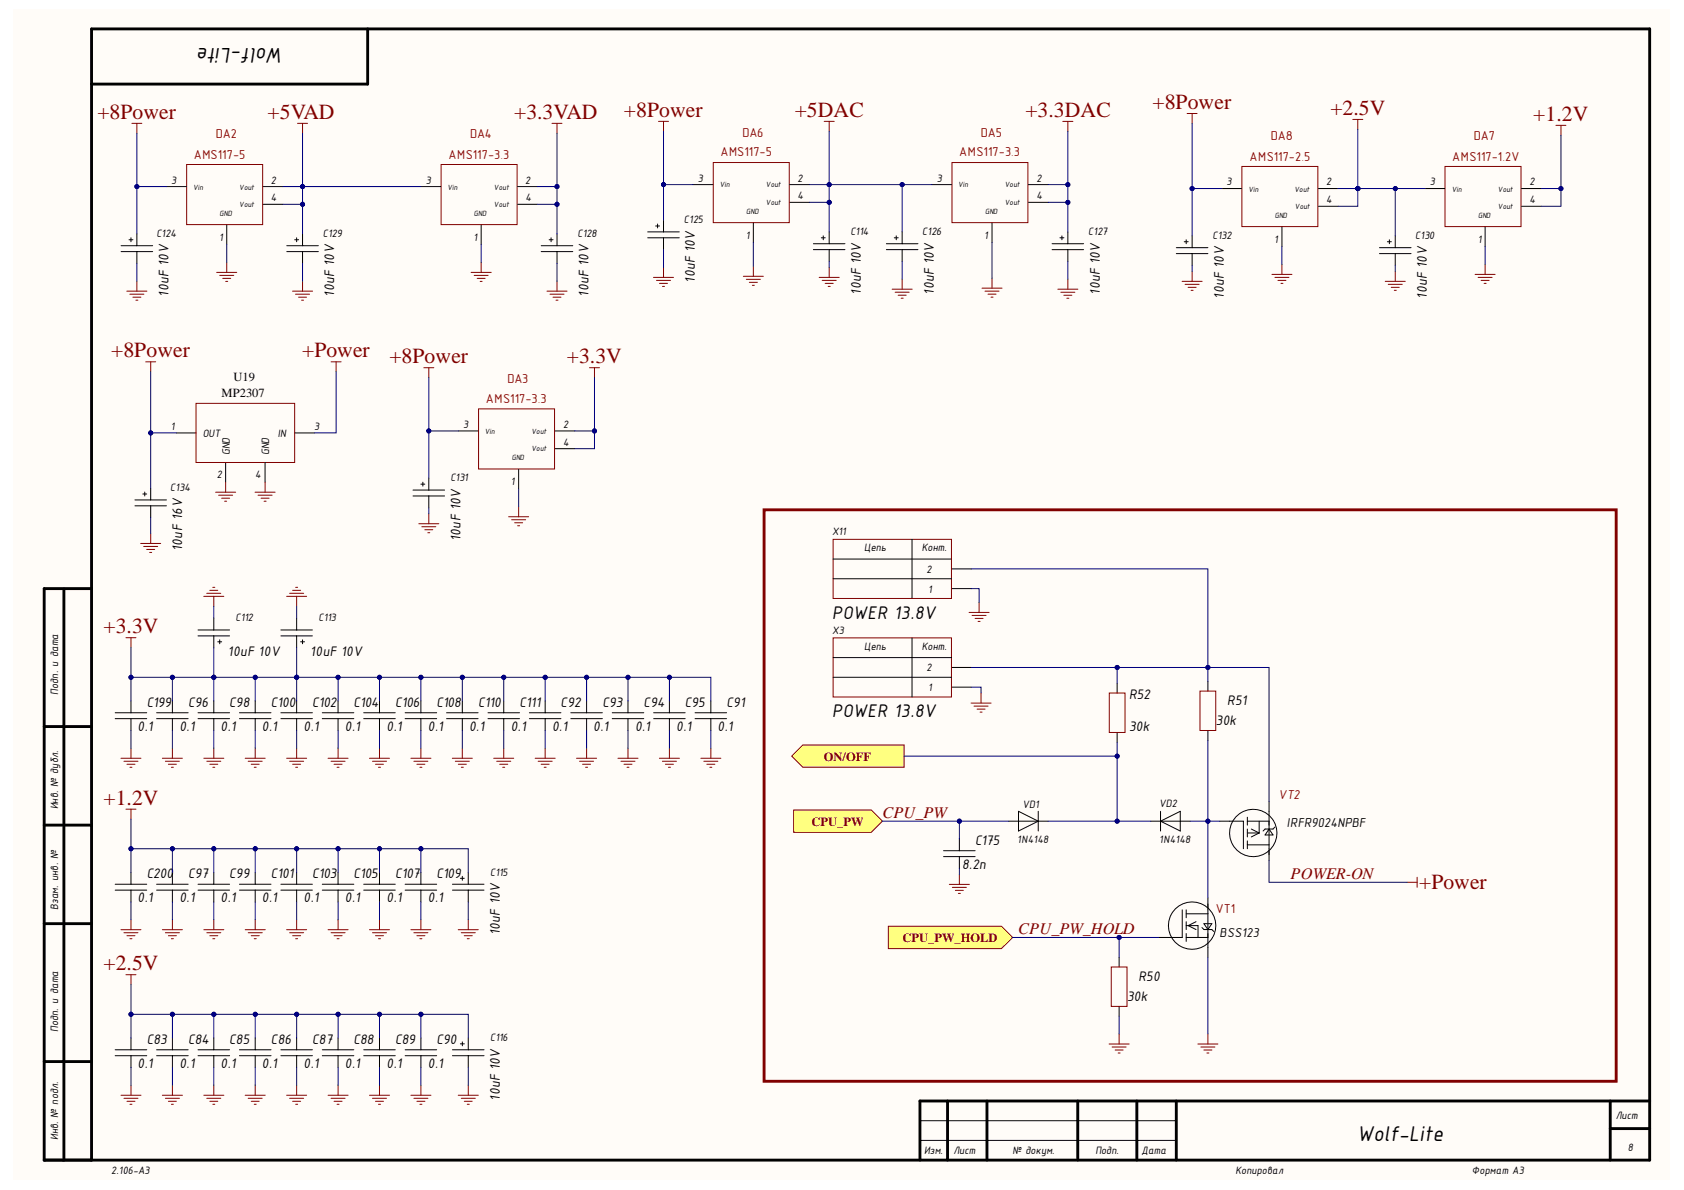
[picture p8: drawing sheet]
<svg xmlns="http://www.w3.org/2000/svg" width="297mm" height="210mm" viewBox="0 0 297 210" stroke-linecap="round" stroke-linejoin="round" font-family="sans-serif">
<g fill="#fffcf8">
<path d="M2.2 1.6h292.3v206.5h-292.3z" fill-rule="evenodd"/>
<path d="M2.2 1.6h292.3v206.5h-292.3z" fill-rule="evenodd"/>
</g>
<g fill="none" stroke="#000" stroke-width=".51">
<path d="M64.8 5.1v9.7h-48.7M7.8 103.8v100.8h283.2v-199.5h-274.9v199.5M7.8 103.8h8.3M11.3 103.8v100.8M7.8 128.2h8.3M7.8 145.5h8.3M7.8 162.9h8.3M7.8 187.3h8.3M167.1 194.2v10.4M174.1 194.2v10.4M190.1 194.2v10.4M200.5 194.2v10.4"/>
<path d="M207.5 194.2v10.4M284 194.2v10.4M284 199.1h7M291 194.2h-128.7v10.4"/>
</g>
<g fill="none" stroke="#000" stroke-width=".18">
<path d="M29.4 32.9h3.5M40 39.7v3.4M46.4 32.9h3.5M46.4 36h3.5M74.3 32.9h3.4M84.9 39.7v3.4M91.3 32.9h3.5M91.3 36h3.5M115.6 39.9h.7M116 39.5v.7M117 38.8v2.1M122.3 32.6h3.5"/>
<path d="M132.9 39.3v3.5M139.3 32.6h3.5M139.3 35.7h3.5M164.4 32.6h3.5M175 39.3v3.5M181.4 32.6h3.5M181.4 35.7h3.5M215.5 33.3h3.5M232.5 33.3h3.5M232.6 36.4h3.4M251.4 33.3h3.4M268.4 33.3h3.5"/>
<path d="M268.4 36.4h3.5M21.4 43.3h5.5M21.4 44.4h5.5M22.8 42.3h.6M23.1 41.9v.7M24.1 41.3v2M24.1 44.4v2.1M50.6 43.3h5.6M50.6 44.4h5.6M52 42.3h.7M52.3 41.9v.7M53.4 41.3v2"/>
<path d="M53.4 44.4v2.1M95.5 43.3h5.5M95.5 44.4h5.5M96.9 42.3h.7M97.2 41.9v.7M98.2 41.3v2M98.2 44.4v2.1M114.2 41.9h5.6M114.2 40.9h5.6M117 41.9v2.1M143.5 43h5.5M143.5 44h5.5"/>
<path d="M144.9 41.9h.7M145.2 41.6v.7M146.3 40.9v2.1M146.3 44v2.1M156.3 43h5.6M156.3 44h5.6M157.7 41.9h.7M158.1 41.6v.7M159.1 40.9v2.1M159.1 44v2.1M185.6 43h5.5M185.6 44h5.5"/>
<path d="M187 41.9h.7M187.3 41.6v.7M188.4 40.9v2.1M188.4 44v2.1M207.5 43.7h5.6M207.5 44.7h5.6M208.9 42.6h.7M209.2 42.3v.7M210.3 41.6v2.1M210.3 44.7v2.1M226.1 40v3.5M243.3 43.7h5.6"/>
<path d="M243.3 44.7h5.6M244.7 42.6h.7M245.1 42.3v.7M246.1 41.6v2.1M246.1 44.7v2.1M262 40v3.5M80.9 76h3.5M97.9 76h3.5M97.9 79.1h3.5M72.8 86.4h5.6M72.8 87.5h5.6M74.2 85.4h.7"/>
<path d="M74.6 85.1v.6M75.6 84.4v2M75.6 87.5v2.1M91.5 82.8v3.5M34.9 112.2h5.6M34.9 111.1h5.6M37.7 109v2.1M37.7 112.2v2.1M38.4 113.2h.7M38.8 112.9v.7M49.5 112.2h5.6M49.5 111.1h5.6"/>
<path d="M52.3 109v2.1M52.3 112.2v2.1M53 113.2h.7M53.4 112.9v.7M20.3 125.7h5.6M20.3 126.8h5.6M23.1 123.6v2.1M23.1 126.8v2.1M27.6 125.7h5.6M27.6 126.8h5.6M30.4 123.6v2.1M30.4 126.8v2.1"/>
<path d="M34.9 125.7h5.6M34.9 126.8h5.6M37.7 123.6v2.1M37.7 126.8v2.1M42.2 125.7h5.6M42.2 126.8h5.6M45 123.6v2.1M45 126.8v2.1M49.5 125.7h5.6M49.5 126.8h5.6M52.3 123.6v2.1M52.3 126.8v2.1"/>
<path d="M56.8 125.7h5.6M56.8 126.8h5.6M59.6 123.6v2.1M59.6 126.8v2.1M64.2 125.7h5.5M64.2 126.8h5.5M66.9 123.6v2.1M66.9 126.8v2.1M71.5 125.7h5.5M71.5 126.8h5.5M74.2 123.6v2.1M74.2 126.8v2.1"/>
<path d="M78.8 125.7h5.5M78.8 126.8h5.5M81.5 123.6v2.1M81.5 126.8v2.1M86.1 125.7h5.5M86.1 126.8h5.5M88.9 123.6v2.1M88.9 126.8v2.1M93.4 125.7h5.5M93.4 126.8h5.5M96.2 123.6v2.1M96.2 126.8v2.1"/>
<path d="M100.7 125.7h5.5M100.7 126.8h5.5M103.5 123.6v2.1M103.5 126.8v2.1M108 125.7h5.6M108 126.8h5.6M110.8 123.6v2.1M110.8 126.8v2.1M115.3 125.7h5.6M115.3 126.8h5.6M118.1 123.6v2.1M118.1 126.8v2.1"/>
<path d="M122.6 125.7h5.6M122.6 126.8h5.6M125.4 123.6v2.1M125.4 126.8v2.1M20.3 156h5.6M20.3 157h5.6M23.1 153.9v2.1M23.1 157v2.1M27.6 156h5.6M27.6 157h5.6M30.4 153.9v2.1M30.4 157v2.1"/>
<path d="M34.9 156h5.6M34.9 157h5.6M37.7 153.9v2.1M37.7 157v2.1M42.2 156h5.6M42.2 157h5.6M45 153.9v2.1M45 157v2.1M49.5 156h5.6M49.5 157h5.6M52.3 153.9v2.1M52.3 157v2.1"/>
<path d="M56.8 156h5.6M56.8 157h5.6M59.6 153.9v2.1M59.6 157v2.1M64.2 156h5.5M64.2 157h5.5M66.9 153.9v2.1M66.9 157v2.1M71.5 156h5.5M71.5 157h5.5M74.2 153.9v2.1M74.2 157v2.1"/>
<path d="M79.8 156h5.6M79.8 157h5.6M81.2 154.9h.7M81.5 154.6v.7M82.6 153.9v2.1M82.6 157v2.1M213.1 158.4v10.4M215.1 144.8h4.2v4.9M220 144.8h3.8M220 144.2v1.3M220 146.2v1.4M220 148.3v1.4"/>
<path d="M220 149h3.8M220 146.9h2.1M220.7 146.2l1.4 .7M222.1 146.9l-1.4 .7M222.1 144.8v2.1M223.8 141.4v10.4M223.8 146.2l.7 1.1h-1.4zM224.7 144.9a4.2 4.2 0 0 0-7.1-.3 4.2 4.2 0 0 0 2.8 6.5 4.2 4.2 0 0 0 4.7-5.4l-.4-.7M224.9 145.9l-.4 .3h-1.4l-.3 .4M208.5 160.5v4.9h-4.1M209.2 160.5v1.4M209.2 162.6v1.4"/>
<path d="M209.2 164.7v1.4M209.2 165.4h3.9M209.2 161.2h3.9M209.2 163.3h2.1v2.1M211 162.6l-1.4 .7 1.4 .7M212 163.6l.4 .4h1.4l.3 .3M212.4 162.9h1.4l-.7 1.1zM214 165.2a4.2 4.2 0 0 0-3.5-6.1 4.2 4.2 0 0 0-4.1 5.8 4.2 4.2 0 0 0 7 1.1l.5-.7M20.3 185.2h5.6M20.3 186.2h5.6M23.1 183.1v2.1M23.1 186.2v2.1"/>
<path d="M27.6 185.2h5.6M27.6 186.2h5.6M30.4 183.1v2.1M30.4 186.2v2.1M34.9 185.2h5.6M34.9 186.2h5.6M37.7 183.1v2.1M37.7 186.2v2.1M42.2 185.2h5.6M42.2 186.2h5.6M45 183.1v2.1M45 186.2v2.1"/>
<path d="M49.5 185.2h5.6M49.5 186.2h5.6M52.3 183.1v2.1M52.3 186.2v2.1M56.8 185.2h5.6M56.8 186.2h5.6M59.6 183.1v2.1M59.6 186.2v2.1M64.2 185.2h5.5M64.2 186.2h5.5M66.9 183.1v2.1M66.9 186.2v2.1"/>
<path d="M71.5 185.2h5.5M71.5 186.2h5.5M74.2 183.1v2.1M74.2 186.2v2.1M79.8 185.2h5.6M79.8 186.2h5.6M81.2 184.1h.7M81.6 183.8v.7M82.6 183.1v2.1M82.6 186.2v2.1M162.3 197.7h45.2M162.3 201.2h45.2"/>
</g>
<g fill="none" stroke="#800000" stroke-width=".18">
<path d="M23.3 21.8h1.7M24.1 21.8v1.7M32.9 29h13.4v10.6h-13.4zM52.5 21.8h1.8M53.4 21.8v1.7M77.8 29h13.4v10.6h-13.4zM97.4 21.8h1.7M98.2 21.8v1.7M116.2 21.4h1.7M117 21.4v1.8M125.8 28.7h13.4v10.6h-13.4zM145.4 21.4h1.7"/>
<path d="M146.3 21.4v1.8M167.9 28.7h13.4v10.6h-13.4zM187.5 21.4h1.7M188.4 21.4v1.8M209.4 20h1.8M210.3 20v1.8M219.1 29.4h13.4v10.6h-13.4zM238.6 21.1h1.8M239.5 21.1v1.7M254.9 29.4h13.4v10.6h-13.4zM274.4 22.1h1.8M275.3 22.1v1.8"/>
<path d="M22.4 51.4h3.5M22.9 51.9h2.5M23.4 52.4h1.5M24 52.9h.3M24.1 49.6v1.8M38.2 48h3.6M38.8 48.6h2.4M39.3 49.1h1.4M39.8 49.6h.4M40 46.3v1.7M51.6 51.4h3.5M52.1 51.9h2.5"/>
<path d="M52.7 52.4h1.4M53.2 52.9h.3M53.4 49.6v1.8M83.1 48h3.5M83.6 48.6h2.5M84.2 49.1h1.4M84.7 49.6h.3M84.9 46.3v1.7M96.5 51.4h3.5M97 51.9h2.5M97.5 52.4h1.5M98.1 52.9h.3"/>
<path d="M98.2 49.6v1.8M115.3 48.9h3.5M115.8 49.5h2.5M116.3 50h1.4M116.9 50.5h.3M117 47.2v1.7M131.1 48.7h3.5M131.6 49.3h2.5M132.2 49.8h1.4M132.7 50.3h.4M132.9 47v1.7M144.5 48.9h3.5"/>
<path d="M145 49.5h2.5M145.6 50h1.4M146.1 50.5h.3M146.3 47.2v1.7M157.4 51h3.5M157.9 51.5h2.5M158.4 52.1h1.4M159 52.6h.3M159.1 49.2v1.8M173.2 50.8h3.5M173.7 51.4h2.5M174.3 51.9h1.4"/>
<path d="M174.8 52.4h.4M175 49.1v1.7M186.6 51h3.5M187.1 51.5h2.5M187.6 52.1h1.5M188.2 52.6h.3M188.4 49.2v1.8M208.5 49.6h3.5M209 50.2h2.5M209.6 50.7h1.4M210.1 51.2h.3M210.3 47.9v1.7"/>
<path d="M224.4 48.4h3.5M224.9 48.9h2.5M225.4 49.5h1.4M226 50h.3M226.1 46.6v1.8M244.3 49.6h3.6M244.9 50.2h2.4M245.4 50.7h1.4M245.9 51.2h.4M246.1 47.9v1.7M260.2 48.4h3.5M260.7 48.9h2.5"/>
<path d="M261.2 49.5h1.5M261.8 50h.3M262 46.6v1.8M74.7 64.9h1.8M75.6 64.9v1.7M84.4 72.1h13.4v10.6h-13.4zM104 64.9h1.7M104.9 64.9v1.7M73.9 92.4h3.5M74.4 92.9h2.5M74.9 93.4h1.4M75.5 94h.3"/>
<path d="M75.6 90.6v1.8M89.7 91.2h3.5M90.2 91.7h2.5M90.8 92.2h1.4M91.3 92.7h.4M91.5 89.4v1.8M22.2 112.5h1.8M23.1 112.5v1.8M35.9 105.2h3.6M36.5 104.7h2.4M37 104.1h1.4M37.5 103.6h.4"/>
<path d="M37.7 105.2v1.8M50.6 105.2h3.5M51.1 104.7h2.5M51.6 104.1h1.4M52.1 103.6h.4M52.3 105.2v1.8M21.3 133.7h3.6M21.9 134.3h2.4M22.4 134.8h1.4M22.9 135.3h.4M23.1 132v1.7M28.6 133.7h3.6"/>
<path d="M29.2 134.3h2.4M29.7 134.8h1.4M30.2 135.3h.4M30.4 132v1.7M35.9 133.7h3.6M36.5 134.3h2.4M37 134.8h1.4M37.5 135.3h.4M37.7 132v1.7M43.3 133.7h3.5M43.8 134.3h2.5M44.3 134.8h1.4"/>
<path d="M44.8 135.3h.4M45 132v1.7M50.6 133.7h3.5M51.1 134.3h2.5M51.6 134.8h1.4M52.1 135.3h.4M52.3 132v1.7M57.9 133.7h3.5M58.4 134.3h2.5M58.9 134.8h1.4M59.5 135.3h.3M59.6 132v1.7"/>
<path d="M65.2 133.7h3.5M65.7 134.3h2.5M66.2 134.8h1.4M66.8 135.3h.3M66.9 132v1.7M72.5 133.7h3.5M73 134.3h2.5M73.5 134.8h1.4M74.1 135.3h.3M74.2 132v1.7M79.8 133.7h3.5M80.3 134.3h2.5"/>
<path d="M80.8 134.8h1.5M81.4 135.3h.3M81.5 132v1.7M87.1 133.7h3.5M87.6 134.3h2.5M88.1 134.8h1.5M88.7 135.3h.3M88.9 132v1.7M94.4 133.7h3.5M94.9 134.3h2.5M95.5 134.8h1.4M96 135.3h.3"/>
<path d="M96.2 132v1.7M101.7 133.7h3.5M102.2 134.3h2.5M102.8 134.8h1.4M103.3 135.3h.3M103.5 132v1.7M109 133.7h3.5M109.5 134.3h2.5M110.1 134.8h1.4M110.6 135.3h.4M110.8 132v1.7M116.3 133.7h3.5"/>
<path d="M116.8 134.3h2.5M117.4 134.8h1.4M117.9 135.3h.4M118.1 132v1.7M123.6 133.7h3.6M124.1 134.3h2.5M124.7 134.8h1.4M125.2 135.3h.4M125.4 132v1.7M22.2 142.7h1.8M23.1 142.7v1.8M21.3 164h3.6"/>
<path d="M21.9 164.5h2.4M22.2 171.9h1.8M22.4 165.1h1.4M22.9 165.6h.4M23.1 162.2v1.8M23.1 171.9v1.8M28.6 164h3.6M29.2 164.5h2.4M29.7 165.1h1.4M30.2 165.6h.4M30.4 162.2v1.8M35.9 164h3.6"/>
<path d="M36.5 164.5h2.4M37 165.1h1.4M37.5 165.6h.4M37.7 162.2v1.8M43.3 164h3.5M43.8 164.5h2.5M44.3 165.1h1.4M44.8 165.6h.4M45 162.2v1.8M50.6 164h3.5M51.1 164.5h2.5M51.6 165.1h1.4"/>
<path d="M52.1 165.6h.4M52.3 162.2v1.8M57.9 164h3.5M58.4 164.5h2.5M58.9 165.1h1.4M59.5 165.6h.3M59.6 162.2v1.8M65.2 164h3.5M65.7 164.5h2.5M66.2 165.1h1.4M66.8 165.6h.3M66.9 162.2v1.8"/>
<path d="M72.5 164h3.5M73 164.5h2.5M73.5 165.1h1.4M74.1 165.6h.3M74.2 162.2v1.8M80.8 164h3.6M81.4 164.5h2.4M81.9 165.1h1.4M82.4 165.6h.4M82.6 162.2v1.8M21.3 193.2h3.6M21.9 193.7h2.4"/>
<path d="M22.4 194.3h1.4M22.9 194.8h.4M23.1 191.4v1.8M28.6 193.2h3.6M29.2 193.7h2.5M29.7 194.3h1.4M30.2 194.8h.4M30.4 191.4v1.8M35.9 193.2h3.6M36.5 193.7h2.4M37 194.3h1.4M37.5 194.8h.4"/>
<path d="M37.7 191.4v1.8M43.3 193.2h3.5M43.8 193.7h2.5M44.3 194.3h1.4M44.8 194.8h.4M45 191.4v1.8M50.6 193.2h3.5M51.1 193.7h2.5M51.6 194.3h1.4M52.2 194.8h.3M52.3 191.4v1.8M57.9 193.2h3.5"/>
<path d="M58.4 193.7h2.5M58.9 194.3h1.4M59.5 194.8h.3M59.6 191.4v1.8M65.2 193.2h3.5M65.7 193.7h2.5M66.2 194.3h1.4M66.8 194.8h.3M66.9 191.4v1.8M72.5 193.2h3.5M73 193.7h2.5M73.5 194.3h1.5"/>
<path d="M74.1 194.8h.3M74.2 191.4v1.8M80.8 193.2h3.6M81.4 193.7h2.4M81.9 194.3h1.4M82.4 194.8h.4M82.6 191.4v1.8"/>
</g>
<path d="M156.7 163.4h19.9l2 2-2 1.9h-19.9z" fill-rule="evenodd" fill="#ffff80"/>
<g fill="none" stroke="#800000" stroke-width=".18">
<path d="M147 112.5h20.8v10.4h-20.8zM195.7 122.2h2.7v7h-2.7zM211.7 121.9h2.7v7h-2.7zM156.7 163.4h19.9l2 2-2 1.9h-19.9zM196 170.6h2.8v6.9h-2.8zM195.6 184.2h3.6M196.2 184.7h2.4M196.7 185.2h1.4M197.2 185.7h.4M197.4 182.4v1.8M211.3 184.2h3.5M211.8 184.7h2.5"/>
<path d="M212.4 185.2h1.4M212.9 185.7h.3M213.1 182.4v1.8"/>
</g>
<path d="M147 116h20.8M147 119.5h20.8M160.9 112.5v10.4M167.8 117.7h3.5M167.8 121.2h3.5M197 120.5v1.7M197 129.2v1.7M213.1 120.2v1.7M213.1 128.9v1.7M197.4 168.8v1.8M197.4 177.5v1.8" fill="none" stroke="#000" stroke-width=".18"/>
<path d="M141.6 131.4h17.9v3.9h-17.9l-1.9-1.9z" fill-rule="evenodd" fill="#ffff80"/>
<path d="M141.6 131.4h17.9v3.9h-17.9l-1.9-1.9zM167.5 156h3.5M168 156.5h2.5M168.5 157.1h1.4M169 157.6h.4M169.2 154.2v1.8M248.2 155.6h1.8M250 154.7v1.8" fill="none" stroke="#800000" stroke-width=".18"/>
<path d="M166.4 150.1h5.6M166.4 151.1h5.6M169.2 148v2.1M169.2 151.1v2.1M177.9 144.8h7M179.7 143.1l3.4 1.7-3.4 1.8zM183.1 143.1v3.5M203 144.8h6.9M204.7 143.1v3.5M204.7 144.8l3.5-1.7v3.5z" fill="none" stroke="#000" stroke-width=".18"/>
<path d="M134.8 89.9h150.3v100.8h-150.3z" fill="none" stroke="#800000" stroke-width=".51"/>
<path d="M140 142.9h13.7l1.9 1.9-1.9 2h-13.7z" fill-rule="evenodd" fill="#ffff80"/>
<g fill="none" stroke="#800000" stroke-width=".18">
<path d="M25.7 63.8h1.8M26.6 63.8v1.8M34.6 71.1h17.4v10.5h-17.4zM58.4 63.8h1.8M59.3 63.8v1.8M24.8 95.9h3.5M25.3 96.4h2.5M25.9 96.9h1.4M26.4 97.4h.4M26.6 94.1v1.8M38 86.8h3.6M38.6 87.3h2.4"/>
<path d="M39.1 87.9h1.4M39.6 88.4h.4M39.8 85.1v1.7M45 86.8h3.5M45.5 87.3h2.5M46.1 87.9h1.4M46.6 88.4h.3M46.8 85.1v1.7M147 95.1h20.8v10.5h-20.8zM170.9 108h3.6M171.5 108.6h2.4M172 109.1h1.4"/>
<path d="M172.5 109.6h.4M172.7 106.3v1.7M171.3 124h3.5M171.8 124.6h2.5M172.3 125.1h1.5M172.9 125.6h.3M173 122.2v1.8M140 142.9h13.7l1.9 1.9-1.9 2h-13.7z"/>
</g>
<g fill="none" stroke="#000" stroke-width=".18">
<path d="M31.1 76.4h3.5M52 76.4h3.5M23.8 88.2h5.6M23.8 89.2h5.6M25.2 87.1h.7M25.5 86.8v.7M26.6 86.1v2.1M26.6 89.2v2.1M39.8 81.6v3.5M46.8 81.6v3.5M147 98.6h20.8M160.9 95.1v10.5"/>
<path d="M147 102.1h20.8M167.8 100.3h3.5M167.8 103.8h3.5"/>
</g>
<path d="M24.1 23.5v9.4h5.3" fill="none" stroke="#000080" stroke-width=".18"/>
<circle cx="24.1" cy="32.9" r=".35" fill="#000080"/>
<g fill="none" stroke="#000080" stroke-width=".18">
<path d="M49.9 32.9h3.5v3.1h-3.5"/>
<circle cx="24.1" cy="32.9" r=".35"/>
</g>
<circle cx="53.4" cy="32.9" r=".35" fill="#000080"/>
<circle cx="53.4" cy="32.9" r=".35" fill="none" stroke="#000080" stroke-width=".18"/>
<circle cx="53.4" cy="36" r=".35" fill="#000080"/>
<g fill="none" stroke="#000080" stroke-width=".18">
<path d="M75.6 66.6v9.4h5.3"/>
<circle cx="53.4" cy="36" r=".35"/>
</g>
<circle cx="75.6" cy="76" r=".35" fill="#000080"/>
<g fill="none" stroke="#000080" stroke-width=".18">
<path d="M101.4 76h3.5v3.1h-3.5"/>
<circle cx="75.6" cy="76" r=".35"/>
</g>
<circle cx="104.9" cy="76" r=".35" fill="#000080"/>
<g fill="none" stroke="#000080" stroke-width=".18">
<path d="M94.8 32.9h3.4v3.1h-3.4"/>
<circle cx="104.9" cy="76" r=".35"/>
</g>
<circle cx="98.2" cy="32.9" r=".35" fill="#000080"/>
<circle cx="98.2" cy="32.9" r=".35" fill="none" stroke="#000080" stroke-width=".18"/>
<circle cx="98.2" cy="36" r=".35" fill="#000080"/>
<g fill="none" stroke="#000080" stroke-width=".18">
<path d="M184.9 32.6h3.5v3.1h-3.5"/>
<circle cx="98.2" cy="36" r=".35"/>
</g>
<circle cx="188.4" cy="32.6" r=".35" fill="#000080"/>
<circle cx="188.4" cy="32.6" r=".35" fill="none" stroke="#000080" stroke-width=".18"/>
<circle cx="188.4" cy="35.7" r=".35" fill="#000080"/>
<g fill="none" stroke="#000080" stroke-width=".18">
<path d="M142.8 32.6h3.5v3.1h-3.5"/>
<circle cx="188.4" cy="35.7" r=".35"/>
</g>
<circle cx="146.3" cy="32.6" r=".35" fill="#000080"/>
<circle cx="146.3" cy="32.6" r=".35" fill="none" stroke="#000080" stroke-width=".18"/>
<circle cx="146.3" cy="35.7" r=".35" fill="#000080"/>
<g fill="none" stroke="#000080" stroke-width=".18">
<path d="M53.4 23.5v9.4M40 43.1v3.2"/>
<circle cx="146.3" cy="35.7" r=".35"/>
</g>
<circle cx="53.4" cy="32.9" r=".35" fill="#000080"/>
<g fill="none" stroke="#000080" stroke-width=".18">
<path d="M104.9 66.6v9.4M91.5 86.3v3.1"/>
<circle cx="53.4" cy="32.9" r=".35"/>
</g>
<circle cx="104.9" cy="76" r=".35" fill="#000080"/>
<g fill="none" stroke="#000080" stroke-width=".18">
<path d="M98.2 23.5v9.4M84.9 43.1v3.2"/>
<circle cx="104.9" cy="76" r=".35"/>
</g>
<circle cx="98.2" cy="32.9" r=".35" fill="#000080"/>
<g fill="none" stroke="#000080" stroke-width=".18">
<path d="M188.4 23.2v9.4M175 42.8v6.3"/>
<circle cx="98.2" cy="32.9" r=".35"/>
</g>
<circle cx="188.4" cy="32.6" r=".35" fill="#000080"/>
<g fill="none" stroke="#000080" stroke-width=".18">
<path d="M132.9 42.8v4.2M81.5 119.5v4.1"/>
<circle cx="188.4" cy="32.6" r=".35"/>
</g>
<circle cx="81.5" cy="119.5" r=".35" fill="#000080"/>
<g fill="none" stroke="#000080" stroke-width=".18">
<path d="M74.2 119.5v4.1"/>
<circle cx="81.5" cy="119.5" r=".35"/>
</g>
<circle cx="74.2" cy="119.5" r=".35" fill="#000080"/>
<g fill="none" stroke="#000080" stroke-width=".18">
<path d="M66.9 119.5v4.1"/>
<circle cx="74.2" cy="119.5" r=".35"/>
</g>
<circle cx="66.9" cy="119.5" r=".35" fill="#000080"/>
<g fill="none" stroke="#000080" stroke-width=".18">
<path d="M59.6 119.5v4.1"/>
<circle cx="66.9" cy="119.5" r=".35"/>
</g>
<circle cx="59.6" cy="119.5" r=".35" fill="#000080"/>
<g fill="none" stroke="#000080" stroke-width=".18">
<path d="M52.3 119.5v4.1"/>
<circle cx="59.6" cy="119.5" r=".35"/>
</g>
<circle cx="52.3" cy="119.5" r=".35" fill="#000080"/>
<g fill="none" stroke="#000080" stroke-width=".18">
<path d="M45 119.5v4.1"/>
<circle cx="52.3" cy="119.5" r=".35"/>
</g>
<circle cx="45" cy="119.5" r=".35" fill="#000080"/>
<g fill="none" stroke="#000080" stroke-width=".18">
<path d="M37.7 119.5v4.1"/>
<circle cx="45" cy="119.5" r=".35"/>
</g>
<circle cx="37.7" cy="119.5" r=".35" fill="#000080"/>
<g fill="none" stroke="#000080" stroke-width=".18">
<path d="M30.4 119.5v4.1"/>
<circle cx="37.7" cy="119.5" r=".35"/>
</g>
<circle cx="30.4" cy="119.5" r=".35" fill="#000080"/>
<g fill="none" stroke="#000080" stroke-width=".18">
<path d="M23.1 114.3v5.2M23.1 128.9v3.1M30.4 128.9v3.1M37.7 128.9v3.1M45 128.9v3.1M52.3 128.9v3.1M59.6 128.9v3.1M66.9 128.9v3.1M74.2 128.9v3.1M81.5 128.9v3.1M88.9 128.9v3.1"/>
<circle cx="30.4" cy="119.5" r=".35"/>
</g>
<circle cx="23.1" cy="119.5" r=".35" fill="#000080"/>
<g fill="none" stroke="#000080" stroke-width=".18">
<path d="M88.9 119.5h36.5v4.1M96.2 128.9v3.1M103.5 128.9v3.1M110.8 128.9v3.1M118.1 128.9v3.1M125.4 128.9v3.1"/>
<circle cx="23.1" cy="119.5" r=".35"/>
</g>
<circle cx="88.9" cy="119.5" r=".35" fill="#000080"/>
<circle cx="88.9" cy="119.5" r=".35" fill="none" stroke="#000080" stroke-width=".18"/>
<circle cx="96.2" cy="119.5" r=".35" fill="#000080"/>
<circle cx="96.2" cy="119.5" r=".35" fill="none" stroke="#000080" stroke-width=".18"/>
<circle cx="103.5" cy="119.5" r=".35" fill="#000080"/>
<circle cx="103.5" cy="119.5" r=".35" fill="none" stroke="#000080" stroke-width=".18"/>
<circle cx="110.8" cy="119.5" r=".35" fill="#000080"/>
<circle cx="110.8" cy="119.5" r=".35" fill="none" stroke="#000080" stroke-width=".18"/>
<circle cx="118.1" cy="119.5" r=".35" fill="#000080"/>
<g fill="none" stroke="#000080" stroke-width=".18">
<path d="M118.1 119.5v4.1"/>
<circle cx="118.1" cy="119.5" r=".35"/>
</g>
<circle cx="118.1" cy="119.5" r=".35" fill="#000080"/>
<g fill="none" stroke="#000080" stroke-width=".18">
<path d="M110.8 119.5v4.1"/>
<circle cx="118.1" cy="119.5" r=".35"/>
</g>
<circle cx="110.8" cy="119.5" r=".35" fill="#000080"/>
<g fill="none" stroke="#000080" stroke-width=".18">
<path d="M103.5 119.5v4.1"/>
<circle cx="110.8" cy="119.5" r=".35"/>
</g>
<circle cx="103.5" cy="119.5" r=".35" fill="#000080"/>
<g fill="none" stroke="#000080" stroke-width=".18">
<path d="M96.2 119.5v4.1"/>
<circle cx="103.5" cy="119.5" r=".35"/>
</g>
<circle cx="96.2" cy="119.5" r=".35" fill="#000080"/>
<g fill="none" stroke="#000080" stroke-width=".18">
<path d="M275.3 23.9v9.4"/>
<circle cx="96.2" cy="119.5" r=".35"/>
</g>
<circle cx="275.3" cy="33.3" r=".35" fill="#000080"/>
<g fill="none" stroke="#000080" stroke-width=".18">
<path d="M271.9 33.3h3.4v3.1h-3.4"/>
<circle cx="275.3" cy="33.3" r=".35"/>
</g>
<circle cx="275.3" cy="33.3" r=".35" fill="#000080"/>
<g fill="none" stroke="#000080" stroke-width=".18">
<path d="M262 43.5v3.1M66.9 149.7v4.2"/>
<circle cx="275.3" cy="33.3" r=".35"/>
</g>
<circle cx="66.9" cy="149.7" r=".35" fill="#000080"/>
<g fill="none" stroke="#000080" stroke-width=".18">
<path d="M59.6 149.7v4.2"/>
<circle cx="66.9" cy="149.7" r=".35"/>
</g>
<circle cx="59.6" cy="149.7" r=".35" fill="#000080"/>
<g fill="none" stroke="#000080" stroke-width=".18">
<path d="M52.3 149.7v4.2"/>
<circle cx="59.6" cy="149.7" r=".35"/>
</g>
<circle cx="52.3" cy="149.7" r=".35" fill="#000080"/>
<g fill="none" stroke="#000080" stroke-width=".18">
<path d="M45 149.7v4.2"/>
<circle cx="52.3" cy="149.7" r=".35"/>
</g>
<circle cx="45" cy="149.7" r=".35" fill="#000080"/>
<g fill="none" stroke="#000080" stroke-width=".18">
<path d="M37.7 149.7v4.2"/>
<circle cx="45" cy="149.7" r=".35"/>
</g>
<circle cx="37.7" cy="149.7" r=".35" fill="#000080"/>
<g fill="none" stroke="#000080" stroke-width=".18">
<path d="M30.4 149.7v4.2"/>
<circle cx="37.7" cy="149.7" r=".35"/>
</g>
<circle cx="30.4" cy="149.7" r=".35" fill="#000080"/>
<g fill="none" stroke="#000080" stroke-width=".18">
<path d="M23.1 144.5v9.4M23.1 159.1v3.1M30.4 159.1v3.1M37.7 159.1v3.1M45 159.1v3.1M52.3 159.1v3.1M59.6 159.1v3.1M66.9 159.1v3.1M74.2 159.1v3.1"/>
<circle cx="30.4" cy="149.7" r=".35"/>
</g>
<circle cx="23.1" cy="149.7" r=".35" fill="#000080"/>
<g fill="none" stroke="#000080" stroke-width=".18">
<path d="M23.1 149.7h51.1v4.2"/>
<circle cx="23.1" cy="149.7" r=".35"/>
</g>
<circle cx="74.2" cy="149.7" r=".35" fill="#000080"/>
<circle cx="74.2" cy="149.7" r=".35" fill="none" stroke="#000080" stroke-width=".18"/>
<circle cx="66.9" cy="149.7" r=".35" fill="#000080"/>
<circle cx="66.9" cy="149.7" r=".35" fill="none" stroke="#000080" stroke-width=".18"/>
<circle cx="59.6" cy="149.7" r=".35" fill="#000080"/>
<circle cx="59.6" cy="149.7" r=".35" fill="none" stroke="#000080" stroke-width=".18"/>
<circle cx="52.3" cy="149.7" r=".35" fill="#000080"/>
<circle cx="52.3" cy="149.7" r=".35" fill="none" stroke="#000080" stroke-width=".18"/>
<circle cx="45" cy="149.7" r=".35" fill="#000080"/>
<circle cx="45" cy="149.7" r=".35" fill="none" stroke="#000080" stroke-width=".18"/>
<circle cx="37.7" cy="149.7" r=".35" fill="#000080"/>
<circle cx="37.7" cy="149.7" r=".35" fill="none" stroke="#000080" stroke-width=".18"/>
<circle cx="30.4" cy="149.7" r=".35" fill="#000080"/>
<circle cx="30.4" cy="149.7" r=".35" fill="none" stroke="#000080" stroke-width=".18"/>
<circle cx="23.1" cy="149.7" r=".35" fill="#000080"/>
<g fill="none" stroke="#000080" stroke-width=".18">
<path d="M66.9 178.9v4.2"/>
<circle cx="23.1" cy="149.7" r=".35"/>
</g>
<circle cx="66.9" cy="178.9" r=".35" fill="#000080"/>
<g fill="none" stroke="#000080" stroke-width=".18">
<path d="M59.6 178.9v4.2"/>
<circle cx="66.9" cy="178.9" r=".35"/>
</g>
<circle cx="59.6" cy="178.9" r=".35" fill="#000080"/>
<g fill="none" stroke="#000080" stroke-width=".18">
<path d="M52.3 178.9v4.2"/>
<circle cx="59.6" cy="178.9" r=".35"/>
</g>
<circle cx="52.3" cy="178.9" r=".35" fill="#000080"/>
<g fill="none" stroke="#000080" stroke-width=".18">
<path d="M45 178.9v4.2"/>
<circle cx="52.3" cy="178.9" r=".35"/>
</g>
<circle cx="45" cy="178.9" r=".35" fill="#000080"/>
<g fill="none" stroke="#000080" stroke-width=".18">
<path d="M37.7 178.9v4.2"/>
<circle cx="45" cy="178.9" r=".35"/>
</g>
<circle cx="37.7" cy="178.9" r=".35" fill="#000080"/>
<g fill="none" stroke="#000080" stroke-width=".18">
<path d="M30.4 178.9v4.2"/>
<circle cx="37.7" cy="178.9" r=".35"/>
</g>
<circle cx="30.4" cy="178.9" r=".35" fill="#000080"/>
<g fill="none" stroke="#000080" stroke-width=".18">
<path d="M23.1 173.7v9.4M23.1 188.3v3.1M30.4 188.3v3.1M37.7 188.3v3.1M45 188.3v3.1M52.3 188.3v3.1M59.6 188.3v3.1M66.9 188.3v3.1M74.2 188.3v3.1"/>
<circle cx="30.4" cy="178.9" r=".35"/>
</g>
<circle cx="23.1" cy="178.9" r=".35" fill="#000080"/>
<g fill="none" stroke="#000080" stroke-width=".18">
<path d="M23.1 178.9h51.1v4.2"/>
<circle cx="23.1" cy="178.9" r=".35"/>
</g>
<circle cx="74.2" cy="178.9" r=".35" fill="#000080"/>
<circle cx="74.2" cy="178.9" r=".35" fill="none" stroke="#000080" stroke-width=".18"/>
<circle cx="66.9" cy="178.9" r=".35" fill="#000080"/>
<circle cx="66.9" cy="178.9" r=".35" fill="none" stroke="#000080" stroke-width=".18"/>
<circle cx="59.6" cy="178.9" r=".35" fill="#000080"/>
<circle cx="59.6" cy="178.9" r=".35" fill="none" stroke="#000080" stroke-width=".18"/>
<circle cx="52.3" cy="178.9" r=".35" fill="#000080"/>
<circle cx="52.3" cy="178.9" r=".35" fill="none" stroke="#000080" stroke-width=".18"/>
<circle cx="45" cy="178.9" r=".35" fill="#000080"/>
<circle cx="45" cy="178.9" r=".35" fill="none" stroke="#000080" stroke-width=".18"/>
<circle cx="37.7" cy="178.9" r=".35" fill="#000080"/>
<circle cx="37.7" cy="178.9" r=".35" fill="none" stroke="#000080" stroke-width=".18"/>
<circle cx="30.4" cy="178.9" r=".35" fill="#000080"/>
<circle cx="30.4" cy="178.9" r=".35" fill="none" stroke="#000080" stroke-width=".18"/>
<circle cx="23.1" cy="178.9" r=".35" fill="#000080"/>
<g fill="none" stroke="#000080" stroke-width=".18">
<path d="M210.3 21.8v11.5h5.2"/>
<circle cx="23.1" cy="178.9" r=".35"/>
</g>
<circle cx="210.3" cy="33.3" r=".35" fill="#000080"/>
<g fill="none" stroke="#000080" stroke-width=".18">
<path d="M239.5 22.8v10.5M226.1 43.5v3.1"/>
<circle cx="210.3" cy="33.3" r=".35"/>
</g>
<circle cx="239.5" cy="33.3" r=".35" fill="#000080"/>
<g fill="none" stroke="#000080" stroke-width=".18">
<path d="M37.7 114.3v5.2"/>
<circle cx="239.5" cy="33.3" r=".35"/>
</g>
<circle cx="37.7" cy="119.5" r=".35" fill="#000080"/>
<g fill="none" stroke="#000080" stroke-width=".18">
<path d="M52.3 114.3v5.2"/>
<circle cx="37.7" cy="119.5" r=".35"/>
</g>
<circle cx="52.3" cy="119.5" r=".35" fill="#000080"/>
<g fill="none" stroke="#000080" stroke-width=".18">
<path d="M188.4 46.1v3.1M37.7 107v2M52.3 107v2M23.1 123.6v-4.1h65.8v4.1"/>
<circle cx="52.3" cy="119.5" r=".35"/>
</g>
<circle cx="23.1" cy="119.5" r=".35" fill="#000080"/>
<circle cx="23.1" cy="119.5" r=".35" fill="none" stroke="#000080" stroke-width=".18"/>
<circle cx="30.4" cy="119.5" r=".35" fill="#000080"/>
<circle cx="30.4" cy="119.5" r=".35" fill="none" stroke="#000080" stroke-width=".18"/>
<circle cx="37.7" cy="119.5" r=".35" fill="#000080"/>
<circle cx="37.7" cy="119.5" r=".35" fill="none" stroke="#000080" stroke-width=".18"/>
<circle cx="45" cy="119.5" r=".35" fill="#000080"/>
<circle cx="45" cy="119.5" r=".35" fill="none" stroke="#000080" stroke-width=".18"/>
<circle cx="52.3" cy="119.5" r=".35" fill="#000080"/>
<circle cx="52.3" cy="119.5" r=".35" fill="none" stroke="#000080" stroke-width=".18"/>
<circle cx="59.6" cy="119.5" r=".35" fill="#000080"/>
<circle cx="59.6" cy="119.5" r=".35" fill="none" stroke="#000080" stroke-width=".18"/>
<circle cx="66.9" cy="119.5" r=".35" fill="#000080"/>
<circle cx="66.9" cy="119.5" r=".35" fill="none" stroke="#000080" stroke-width=".18"/>
<circle cx="74.2" cy="119.5" r=".35" fill="#000080"/>
<circle cx="74.2" cy="119.5" r=".35" fill="none" stroke="#000080" stroke-width=".18"/>
<circle cx="81.5" cy="119.5" r=".35" fill="#000080"/>
<circle cx="81.5" cy="119.5" r=".35" fill="none" stroke="#000080" stroke-width=".18"/>
<circle cx="88.9" cy="119.5" r=".35" fill="#000080"/>
<g fill="none" stroke="#000080" stroke-width=".18">
<path d="M146.3 46.1v1.1M74.2 149.7h8.4v4.2M82.6 159.1v3.1"/>
<circle cx="88.9" cy="119.5" r=".35"/>
</g>
<circle cx="74.2" cy="149.7" r=".35" fill="#000080"/>
<g fill="none" stroke="#000080" stroke-width=".18">
<path d="M74.2 178.9h8.4v4.2M82.6 188.3v3.1"/>
<circle cx="74.2" cy="149.7" r=".35"/>
</g>
<circle cx="74.2" cy="178.9" r=".35" fill="#000080"/>
<g fill="none" stroke="#000080" stroke-width=".18">
<path d="M146.3 35.7v5.2"/>
<circle cx="74.2" cy="178.9" r=".35"/>
</g>
<circle cx="146.3" cy="35.7" r=".35" fill="#000080"/>
<g fill="none" stroke="#000080" stroke-width=".18">
<path d="M188.4 35.7v5.2"/>
<circle cx="146.3" cy="35.7" r=".35"/>
</g>
<circle cx="188.4" cy="35.7" r=".35" fill="#000080"/>
<g fill="none" stroke="#000080" stroke-width=".18">
<path d="M98.2 36v5.3M98.2 46.5v3.1"/>
<circle cx="188.4" cy="35.7" r=".35"/>
</g>
<circle cx="98.2" cy="36" r=".35" fill="#000080"/>
<g fill="none" stroke="#000080" stroke-width=".18">
<path d="M53.4 36v5.3M53.4 46.5v3.1"/>
<circle cx="98.2" cy="36" r=".35"/>
</g>
<circle cx="53.4" cy="36" r=".35" fill="#000080"/>
<g fill="none" stroke="#000080" stroke-width=".18">
<path d="M246.1 33.3v8.3M246.1 46.8v1.1"/>
<circle cx="53.4" cy="36" r=".35"/>
</g>
<circle cx="246.1" cy="33.3" r=".35" fill="#000080"/>
<g fill="none" stroke="#000080" stroke-width=".18">
<path d="M75.6 76v8.4M75.6 89.6v1"/>
<circle cx="246.1" cy="33.3" r=".35"/>
</g>
<circle cx="75.6" cy="76" r=".35" fill="#000080"/>
<g fill="none" stroke="#000080" stroke-width=".18">
<path d="M210.3 33.3v8.3M210.3 46.8v1.1"/>
<circle cx="75.6" cy="76" r=".35"/>
</g>
<circle cx="210.3" cy="33.3" r=".35" fill="#000080"/>
<g fill="none" stroke="#000080" stroke-width=".18">
<path d="M159.1 32.6v8.3M159.1 46.1v3.1"/>
<circle cx="210.3" cy="33.3" r=".35"/>
</g>
<circle cx="159.1" cy="32.6" r=".35" fill="#000080"/>
<g fill="none" stroke="#000080" stroke-width=".18">
<path d="M24.1 32.9v8.4M24.1 46.5v3.1M117 44v3.2"/>
<circle cx="159.1" cy="32.6" r=".35"/>
</g>
<circle cx="24.1" cy="32.9" r=".35" fill="#000080"/>
<g fill="none" stroke="#000080" stroke-width=".18">
<path d="M215.1 144.8h-2v13.6"/>
<circle cx="24.1" cy="32.9" r=".35"/>
</g>
<circle cx="213.1" cy="144.8" r=".35" fill="#000080"/>
<g fill="none" stroke="#000080" stroke-width=".18">
<path d="M197.4 165.4v3.4M213.1 168.8v13.6"/>
<circle cx="213.1" cy="144.8" r=".35"/>
</g>
<circle cx="197.4" cy="165.4" r=".35" fill="#000080"/>
<g fill="none" stroke="#000080" stroke-width=".18">
<path d="M209.9 144.8h3.2M223.8 151.8v3.8h24.4M197.4 179.3v3.1"/>
<circle cx="197.4" cy="165.4" r=".35"/>
</g>
<circle cx="213.1" cy="144.8" r=".35" fill="#000080"/>
<g fill="none" stroke="#000080" stroke-width=".18">
<path d="M184.9 144.8h18.1"/>
<circle cx="213.1" cy="144.8" r=".35"/>
</g>
<circle cx="197.1" cy="144.8" r=".35" fill="#000080"/>
<g fill="none" stroke="#000080" stroke-width=".18">
<path d="M169.2 144.8v3.2"/>
<circle cx="197.1" cy="144.8" r=".35"/>
</g>
<circle cx="169.2" cy="144.8" r=".35" fill="#000080"/>
<g fill="none" stroke="#000080" stroke-width=".18">
<path d="M155.6 144.8h22.3M169.2 153.2v1"/>
<circle cx="169.2" cy="144.8" r=".35"/>
</g>
<circle cx="169.2" cy="144.8" r=".35" fill="#000080"/>
<g fill="none" stroke="#000080" stroke-width=".18">
<path d="M178.6 165.4h25.8"/>
<circle cx="169.2" cy="144.8" r=".35"/>
</g>
<circle cx="197.4" cy="165.4" r=".35" fill="#000080"/>
<g fill="none" stroke="#000080" stroke-width=".18">
<path d="M171.3 117.7h52.5v23.7M171.3 121.2h1.7v1"/>
<circle cx="197.4" cy="165.4" r=".35"/>
</g>
<circle cx="213.1" cy="117.7" r=".35" fill="#000080"/>
<circle cx="213.1" cy="117.7" r=".35" fill="none" stroke="#000080" stroke-width=".18"/>
<circle cx="197.1" cy="117.7" r=".35" fill="#000080"/>
<g fill="none" stroke="#000080" stroke-width=".18">
<path d="M171.3 103.8h1.4v2.5M171.3 100.4h41.8v17.3"/>
<circle cx="197.1" cy="117.7" r=".35"/>
</g>
<circle cx="213.1" cy="117.7" r=".35" fill="#000080"/>
<g fill="none" stroke="#000080" stroke-width=".18">
<path d="M26.6 65.6v10.8M59.3 65.6v10.8h-3.8M26.6 91.3v2.8"/>
<circle cx="213.1" cy="117.7" r=".35"/>
</g>
<circle cx="26.6" cy="76.4" r=".35" fill="#000080"/>
<g fill="none" stroke="#000080" stroke-width=".18">
<path d="M117 32.6h5.3"/>
<circle cx="26.6" cy="76.4" r=".35"/>
</g>
<circle cx="117" cy="32.6" r=".35" fill="#000080"/>
<g fill="none" stroke="#000080" stroke-width=".18">
<path d="M117 23.2v15.6"/>
<circle cx="117" cy="32.6" r=".35"/>
</g>
<circle cx="117" cy="32.6" r=".35" fill="#000080"/>
<g fill="none" stroke="#000080" stroke-width=".18">
<path d="M53.4 32.9h20.9"/>
<circle cx="117" cy="32.6" r=".35"/>
</g>
<circle cx="53.4" cy="32.9" r=".35" fill="#000080"/>
<g fill="none" stroke="#000080" stroke-width=".18">
<path d="M31.1 76.4h-4.5v9.7"/>
<circle cx="53.4" cy="32.9" r=".35"/>
</g>
<circle cx="26.6" cy="76.4" r=".35" fill="#000080"/>
<g fill="none" stroke="#000080" stroke-width=".18">
<path d="M236 33.3h3.5"/>
<circle cx="26.6" cy="76.4" r=".35"/>
</g>
<circle cx="239.5" cy="33.3" r=".35" fill="#000080"/>
<g fill="none" stroke="#000080" stroke-width=".18">
<path d="M239.5 33.3v3.1h-3.5"/>
<circle cx="239.5" cy="33.3" r=".35"/>
</g>
<circle cx="239.5" cy="33.3" r=".35" fill="#000080"/>
<g fill="none" stroke="#000080" stroke-width=".18">
<path d="M239.5 33.3h11.9"/>
<circle cx="239.5" cy="33.3" r=".35"/>
</g>
<circle cx="246.1" cy="33.3" r=".35" fill="#000080"/>
<circle cx="246.1" cy="33.3" r=".35" fill="none" stroke="#000080" stroke-width=".18"/>
<circle cx="239.5" cy="33.3" r=".35" fill="#000080"/>
<circle cx="239.5" cy="33.3" r=".35" fill="none" stroke="#000080" stroke-width=".18"/>
<circle cx="239.5" cy="33.3" r=".35" fill="#000080"/>
<g fill="none" stroke="#000080" stroke-width=".18">
<path d="M146.3 23.2v9.4h18.1"/>
<circle cx="239.5" cy="33.3" r=".35"/>
</g>
<circle cx="159.1" cy="32.6" r=".35" fill="#000080"/>
<circle cx="159.1" cy="32.6" r=".35" fill="none" stroke="#000080" stroke-width=".18"/>
<circle cx="146.3" cy="32.6" r=".35" fill="#000080"/>
<g fill="none" stroke="#000080" stroke-width=".18">
<path d="M197 117.7v2.8"/>
<circle cx="146.3" cy="32.6" r=".35"/>
</g>
<circle cx="197.1" cy="117.7" r=".35" fill="#000080"/>
<g fill="none" stroke="#000080" stroke-width=".18">
<path d="M197 130.9v13.9"/>
<circle cx="197.1" cy="117.7" r=".35"/>
</g>
<circle cx="197.1" cy="133.4" r=".35" fill="#000080"/>
<circle cx="197.1" cy="133.4" r=".35" fill="none" stroke="#000080" stroke-width=".18"/>
<circle cx="197.1" cy="144.8" r=".35" fill="#000080"/>
<g fill="none" stroke="#000080" stroke-width=".18">
<path d="M159.5 133.4h37.5"/>
<circle cx="197.1" cy="144.8" r=".35"/>
</g>
<circle cx="197.1" cy="133.4" r=".35" fill="#000080"/>
<g fill="none" stroke="#000080" stroke-width=".18">
<path d="M213.1 117.7v2.5M213.1 130.6v14.2"/>
<circle cx="197.1" cy="133.4" r=".35"/>
</g>
<g font-size="4.1">
<text x="50" y="8.5" transform="rotate(-180 50 8.5)">Wolf-Lite</text>
<text x="239.4" y="201.2">Wolf-Lite</text>
</g>
<g font-size="3.8" fill="#800000">
<text x="17.2" y="21">+8Power</text>
<text x="47.2" y="21">+5VAD</text>
<text x="90.7" y="21">+3.3VAD</text>
<text x="110.1" y="20.6">+8Power</text>
<text x="140.2" y="20.6">+5DAC</text>
<text x="180.9" y="20.6">+3.3DAC</text>
<text x="203.3" y="19.2">+8Power</text>
<text x="234.7" y="20.3">+2.5V</text>
<text x="270.5" y="21.3">+1.2V</text>
<text x="19.6" y="63">+8Power</text>
<text x="53.3" y="63">+Power</text>
<text x="68.7" y="64.1">+8Power</text>
<text x="100" y="64.1">+3.3V</text>
<text x="18.3" y="111.7">+3.3V</text>
<text x="18.3" y="141.9">+1.2V</text>
<text x="250.3" y="156.9">+Power</text>
<text x="18.3" y="171.1">+2.5V</text>
</g>
<g font-size="3.5">
<text x="146.8" y="109.1">POWER 13.8V</text>
<text x="146.8" y="126.5">POWER 13.8V</text>
</g>
<g font-size="2.9" fill="#800000">
<text x="155.7" y="144.2">CPU_PW</text>
<text x="227.7" y="155">POWER-ON</text>
<text x="179.6" y="164.7">CPU_PW_HOLD</text>
</g>
<g font-size="2.7">
<text x="29.7" y="52.3" transform="rotate(-90 29.7 52.3)">10uF 10V</text>
<text x="59" y="52.3" transform="rotate(-90 59 52.3)">10uF 10V</text>
<text x="103.8" y="52.3" transform="rotate(-90 103.8 52.3)">10uF 10V</text>
<text x="122.6" y="49.9" transform="rotate(-90 122.6 49.9)">10uF 10V</text>
<text x="151.9" y="52" transform="rotate(-90 151.9 52)">10uF 10V</text>
<text x="164.7" y="52" transform="rotate(-90 164.7 52)">10uF 10V</text>
<text x="194" y="52" transform="rotate(-90 194 52)">10uF 10V</text>
<text x="215.9" y="52.7" transform="rotate(-90 215.9 52.7)">10uF 10V</text>
<text x="251.7" y="52.7" transform="rotate(-90 251.7 52.7)">10uF 10V</text>
<text x="81.2" y="95.4" transform="rotate(-90 81.2 95.4)">10uF 10V</text>
<text x="32.1" y="97.2" transform="rotate(-90 32.1 97.2)">10uF 16V</text>
<text x="40.2" y="115.7">10uF 10V</text>
<text x="54.7" y="115.7">10uF 10V</text>
<text x="25.9" y="124.7">C199</text>
<text x="33.2" y="124.7">C96</text>
<text x="40.4" y="124.7">C98</text>
<text x="47.8" y="124.7">C100</text>
<text x="55.1" y="124.7">C102</text>
<text x="62.3" y="124.7">C104</text>
<text x="69.7" y="124.7">C106</text>
<text x="77" y="124.7">C108</text>
<text x="84.3" y="124.7">C110</text>
<text x="91.6" y="124.7">C111</text>
<text x="98.9" y="124.7">C92</text>
<text x="106.3" y="124.7">C93</text>
<text x="113.5" y="124.7">C94</text>
<text x="120.8" y="124.7">C95</text>
<text x="128.2" y="124.7">C91</text>
<text x="199.1" y="123.3">R52</text>
<text x="216.5" y="124.3">R51</text>
<text x="24.3" y="128.9">0.1</text>
<text x="31.6" y="128.9">0.1</text>
<text x="38.9" y="128.9">0.1</text>
<text x="46.2" y="128.9">0.1</text>
<text x="53.6" y="128.9">0.1</text>
<text x="60.8" y="128.9">0.1</text>
<text x="68.2" y="128.9">0.1</text>
<text x="75.5" y="128.9">0.1</text>
<text x="82.7" y="128.9">0.1</text>
<text x="90.1" y="128.9">0.1</text>
<text x="97.4" y="128.9">0.1</text>
<text x="104.6" y="128.9">0.1</text>
<text x="112" y="128.9">0.1</text>
<text x="119.3" y="128.9">0.1</text>
<text x="126.6" y="128.9">0.1</text>
<text x="199.1" y="128.9">30k</text>
<text x="214.5" y="127.8">30k</text>
<text x="172" y="149">C175</text>
<text x="25.9" y="154.9">C200</text>
<text x="33.2" y="154.9">C97</text>
<text x="40.4" y="154.9">C99</text>
<text x="47.8" y="154.9">C101</text>
<text x="55.1" y="154.9">C103</text>
<text x="62.3" y="154.9">C105</text>
<text x="69.7" y="154.9">C107</text>
<text x="77" y="154.9">C109</text>
<text x="169.7" y="153.2">8.2n</text>
<text x="24.3" y="159.2">0.1</text>
<text x="31.6" y="159.2">0.1</text>
<text x="38.9" y="159.2">0.1</text>
<text x="46.2" y="159.2">0.1</text>
<text x="53.6" y="159.2">0.1</text>
<text x="60.8" y="159.2">0.1</text>
<text x="68.2" y="159.2">0.1</text>
<text x="75.5" y="159.2">0.1</text>
<text x="88.2" y="165" transform="rotate(-90 88.2 165)">10uF 10V</text>
<text x="200.8" y="173">R50</text>
<text x="198.8" y="176.5">30k</text>
<text x="25.9" y="184.2">C83</text>
<text x="33.2" y="184.2">C84</text>
<text x="40.4" y="184.2">C85</text>
<text x="47.8" y="184.2">C86</text>
<text x="55.1" y="184.2">C87</text>
<text x="62.3" y="184.2">C88</text>
<text x="69.7" y="184.2">C89</text>
<text x="77" y="184.2">C90</text>
<text x="24.3" y="188.3">0.1</text>
<text x="31.6" y="188.3">0.1</text>
<text x="38.9" y="188.3">0.1</text>
<text x="46.2" y="188.3">0.1</text>
<text x="53.6" y="188.3">0.1</text>
<text x="60.8" y="188.3">0.1</text>
<text x="68.2" y="188.3">0.1</text>
<text x="75.5" y="188.3">0.1</text>
<text x="88.2" y="194.2" transform="rotate(-90 88.2 194.2)">10uF 10V</text>
</g>
<g font-size="2.3" fill="#980000">
<text x="34.2" y="28">AMS117-5</text>
<text x="38.1" y="24.4">DA2</text>
<text x="79.1" y="28">AMS117-3.3</text>
<text x="82.9" y="24.4">DA4</text>
<text x="127.1" y="27.6">AMS117-5</text>
<text x="131" y="24.1">DA6</text>
<text x="169.2" y="27.6">AMS117-3.3</text>
<text x="173" y="24.1">DA5</text>
<text x="220.4" y="28.3">AMS117-2.5</text>
<text x="224.2" y="24.8">DA8</text>
<text x="256.2" y="28.3">AMS117-1.2V</text>
<text x="260" y="24.8">DA7</text>
<text x="85.7" y="71">AMS117-3.3</text>
<text x="89.5" y="67.5">DA3</text>
<text x="225.5" y="140.9">VT2</text>
<text x="214.5" y="161.1">VT1</text>
</g>
<g font-size="2.3">
<text x="227" y="145.8">IRFR9024NPBF</text>
<text x="215.1" y="165.3">BSS123</text>
</g>
<g font-size="2.2">
<text x="39.1" y="70">MP2307</text>
<text x="41.2" y="67.2">U19</text>
</g>
<g font-size="2.2" fill="#800000">
<text x="145.3" y="134.1">ON/OFF</text>
<text x="143.1" y="145.6">CPU_PW</text>
<text x="159.2" y="166.1">CPU_PW_HOLD</text>
</g>
<g font-size="2.1">
<text x="30.2" y="32.4">3</text>
<text x="47.8" y="32.4">2</text>
<text x="47.8" y="35.5">4</text>
<text x="75.1" y="32.4">3</text>
<text x="92.6" y="32.4">2</text>
<text x="92.7" y="35.5">4</text>
<text x="123.1" y="32">3</text>
<text x="140.7" y="32">2</text>
<text x="140.7" y="35.2">4</text>
<text x="165.2" y="32">3</text>
<text x="182.8" y="32">2</text>
<text x="182.8" y="35.2">4</text>
<text x="216.3" y="32.7">3</text>
<text x="233.9" y="32.7">2</text>
<text x="233.9" y="35.8">4</text>
<text x="252.2" y="32.7">3</text>
<text x="269.8" y="32.7">2</text>
<text x="269.8" y="35.8">4</text>
<text x="27.6" y="41.8">C124</text>
<text x="56.9" y="41.8">C129</text>
<text x="101.9" y="41.8">C128</text>
<text x="120.6" y="39.4">C125</text>
<text x="150" y="41.4">C114</text>
<text x="162.7" y="41.4">C126</text>
<text x="192" y="41.4">C127</text>
<text x="38.7" y="42.5">1</text>
<text x="83.5" y="42.5">1</text>
<text x="131.5" y="42.2">1</text>
<text x="173.6" y="42.2">1</text>
<text x="213.9" y="42.1">C132</text>
<text x="224.8" y="42.9">1</text>
<text x="249.6" y="42.1">C130</text>
<text x="260.6" y="42.9">1</text>
<text x="30.1" y="75.8">1</text>
<text x="35.8" y="77.1">OUT</text>
<text x="49" y="77.1">IN</text>
<text x="55.4" y="75.8">3</text>
<text x="81.7" y="75.5">3</text>
<text x="99.3" y="75.5">2</text>
<text x="40.5" y="80.3" transform="rotate(-90 40.5 80.3)">GND</text>
<text x="47.5" y="80.3" transform="rotate(-90 47.5 80.3)">GND</text>
<text x="99.3" y="78.6">4</text>
<text x="30" y="86.6">C134</text>
<text x="38.2" y="84.3">2</text>
<text x="45" y="84.3">4</text>
<text x="79.4" y="84.9">C131</text>
<text x="90.1" y="85.6">1</text>
<text x="146.8" y="94.4">X11</text>
<text x="152.4" y="97.2">Цепь</text>
<text x="162.6" y="97.2">Конт.</text>
<text x="163.4" y="101.1">2</text>
<text x="163.7" y="104.6">1</text>
<text x="41.5" y="109.5">C112</text>
<text x="56.2" y="109.5">C113</text>
<text x="146.8" y="111.8">X3</text>
<text x="152.4" y="114.6">Цепь</text>
<text x="162.6" y="114.6">Конт.</text>
<text x="163.4" y="118.4">2</text>
<text x="10.2" y="122.6" transform="rotate(-90 10.2 122.6)">Подп. и дата</text>
<text x="163.7" y="121.9">1</text>
<text x="10.2" y="142.8" transform="rotate(-90 10.2 142.8)">Инв. № дубл.</text>
<text x="180.4" y="142.6">VD1</text>
<text x="204.5" y="142.4">VD2</text>
<text x="179.4" y="148.7">1N4148</text>
<text x="204.5" y="148.7">1N4148</text>
<text x="86.5" y="154.4">C115</text>
<text x="10.2" y="160.5" transform="rotate(-90 10.2 160.5)">Взам. инв. №</text>
<text x="10.2" y="182.1" transform="rotate(-90 10.2 182.1)">Подп. и дата</text>
<text x="86.5" y="183.6">C116</text>
<text x="285" y="197.4">Лист</text>
<text x="10.2" y="201.1" transform="rotate(-90 10.2 201.1)">Инв. № подл.</text>
<text x="163" y="203.6">Изм.</text>
<text x="168.2" y="203.6">Лист</text>
<text x="178.6" y="203.6">№ докум.</text>
<text x="193.2" y="203.6">Подп.</text>
<text x="201.3" y="203.6">Дата</text>
<text x="287.1" y="203">8</text>
<text x="19.6" y="207.1">2.106-A3</text>
<text x="217.9" y="207.1">Копировал</text>
<text x="259.6" y="207.1">Формат А3</text>
</g>
<g font-size="1.5">
<text x="34.1" y="33.5">Vin</text>
<text x="42.2" y="33.5">Vout</text>
<text x="78.9" y="33.5">Vin</text>
<text x="87.1" y="33.5">Vout</text>
<text x="127" y="33">Vin</text>
<text x="135.1" y="33">Vout</text>
<text x="169" y="33">Vin</text>
<text x="177.2" y="33">Vout</text>
<text x="220.2" y="33.8">Vin</text>
<text x="228.3" y="33.8">Vout</text>
<text x="256.1" y="33.8">Vin</text>
<text x="264.2" y="33.8">Vout</text>
<text x="38.7" y="38">GND</text>
<text x="42.2" y="36.6">Vout</text>
<text x="83.6" y="38">GND</text>
<text x="87.1" y="36.6">Vout</text>
<text x="131.6" y="37.7">GND</text>
<text x="135.1" y="36.2">Vout</text>
<text x="173.8" y="37.7">GND</text>
<text x="177.2" y="36.2">Vout</text>
<text x="224.9" y="38.5">GND</text>
<text x="228.4" y="36.9">Vout</text>
<text x="260.7" y="38.5">GND</text>
<text x="264.2" y="36.9">Vout</text>
<text x="85.5" y="76.5">Vin</text>
<text x="93.7" y="76.5">Vout</text>
<text x="90.3" y="81.1">GND</text>
<text x="93.7" y="79.6">Vout</text>
</g>
</svg>
